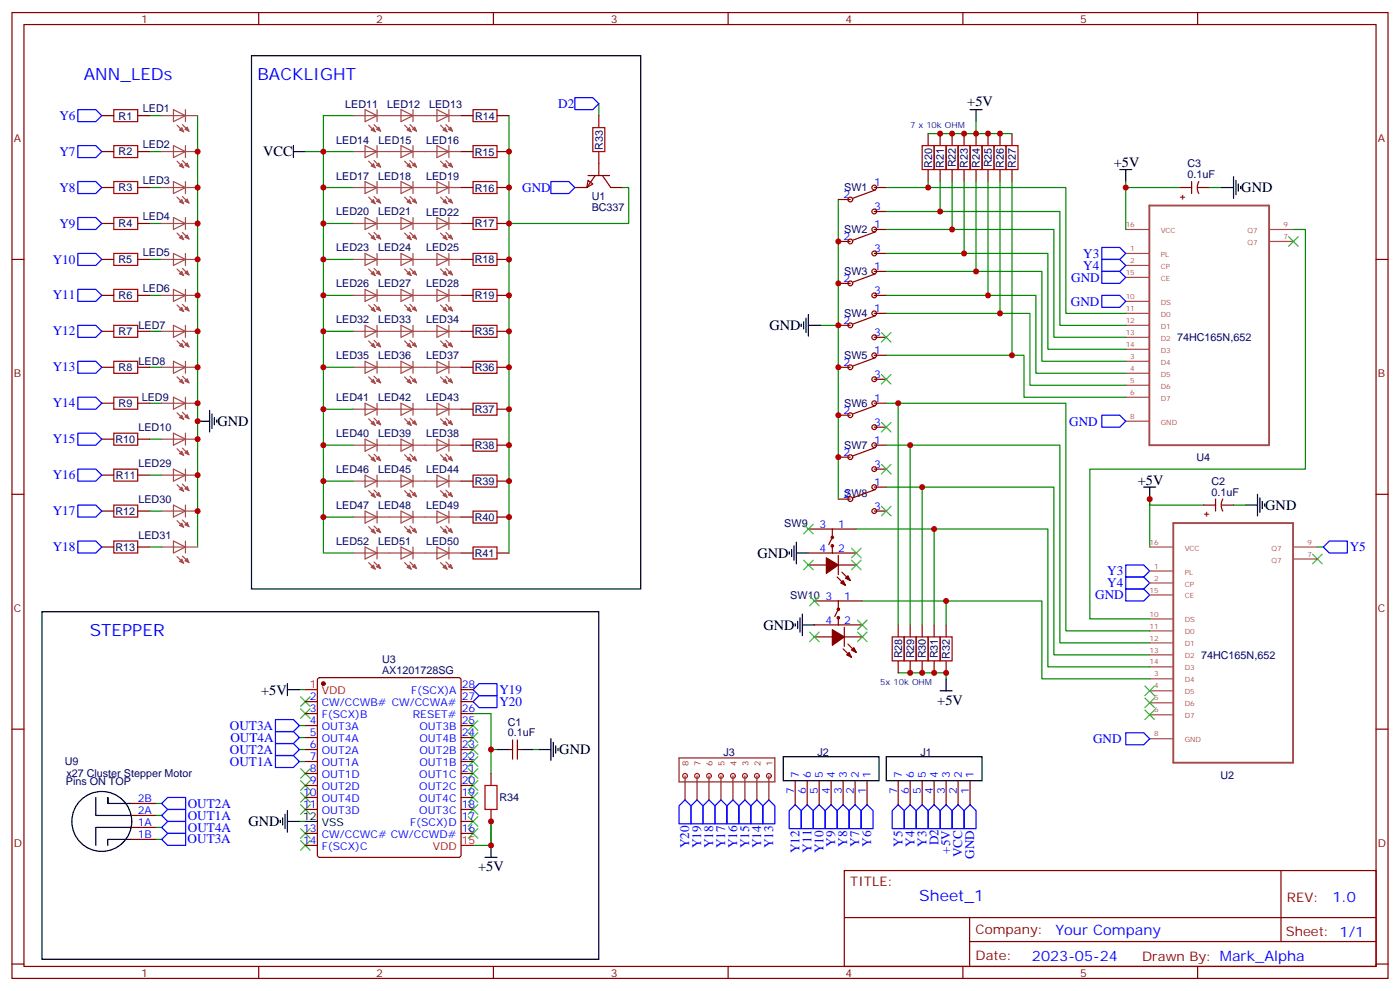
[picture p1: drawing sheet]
<svg xmlns="http://www.w3.org/2000/svg" width="412mm" height="292mm" viewBox="0 0 412 292" stroke-linecap="round" stroke-linejoin="round" font-family="sans-serif">
<g fill="none" stroke="#870000" stroke-width=".35">
<path d="M3.5 3.7h405.4v284.3h-405.4zM7.1 7.2h398.2v277.3h-398.2zM76.2 3.7v3.5M145.3 3.7v3.5M214.5 3.7v3.5M283.6 3.7v3.5M352.8 3.7v3.5M30 34h3.5M40.6 34h3.5M135.8 34h3.5M146.4 34h3.5M176.4 34v3.6"/>
<path d="M273.4 39.3v3.6M276.9 39.3v3.6M280.5 39.3v3.6M284 39.3v3.6M287.5 39.3v3.6M291 39.3v3.6M294.6 39.3v3.6M298.1 39.3v3.6M30 55.2h3.5M30 44.6h3.5M40.6 55.2h3.5M40.6 44.6h3.5"/>
<path d="M135.8 55.2h3.5M135.8 44.6h3.5M146.4 55.2h3.5M146.4 44.6h3.5M173.2 53.1l1.4 1.1-1.7 1zM173.2 51.7h6.4M175.3 51.7l-2.4 3.5h-3.6M176.4 44.6v7.1M177.4 51.7l2.5 3.5h3.5M246.9 58.7h3.6M257.5 55.2h3.6M257.9 55.9l-6.7 2.5"/>
<path d="M273.4 49.9v3.5M276.9 49.9v3.5M280.5 49.9v3.5M284 49.9v3.5M287.5 49.9v3.5M291 49.9v3.5M294.6 49.9v3.5M298.1 49.9v3.5M347.5 55.2h3.5M351 53.4v3.6M352.8 55.2h3.5M353.2 53.4l-.5 1.8 .4 1.8"/>
<path d="M3.5 76.4h3.6M30 76.4h3.5M30 65.8h3.5M40.6 76.4h3.5M40.6 65.8h3.5M135.8 76.4h3.5M135.8 65.8h3.5M146.4 76.4h3.5M146.4 65.8h3.5M246.9 71.1h3.6M257.5 79.9h3.6M257.5 74.6h3.6"/>
<path d="M257.5 67.6h3.6M257.5 62.3h3.6M257.9 68.3l-6.7 2.4M405.3 76.4h3.6M30 87h3.5M30 97.5h3.5M40.6 87h3.5M40.6 97.5h3.5M135.8 87h3.5M135.8 97.5h3.5M146.4 87h3.5M146.4 97.5h3.5"/>
<path d="M246.9 95.8h3.6M246.9 83.4h3.6M257.5 87h3.6M257.5 99.3h3.6M257.5 92.3h3.6M257.9 93l-6.7 2.4M257.9 80.6l-6.7 2.5M30 108.1h3.5M30 118.7h3.5M40.6 108.1h3.5M40.6 118.7h3.5M135.8 108.1h3.5"/>
<path d="M146.4 108.1h3.5M246.9 108.1h3.6M257.5 118.7h3.6M257.5 111.7h3.6M257.5 104.6h3.6M257.9 119.4l-6.7 2.5M257.9 105.3l-6.7 2.5M30 129.3h3.5M30 139.9h3.5M40.6 129.3h3.5M40.6 139.9h3.5M135.8 131.1h3.5"/>
<path d="M135.8 120.5h3.5M146.4 131.1h3.5M146.4 120.5h3.5M246.9 134.6h3.6M246.9 122.2h3.6M257.5 138.1h3.6M257.5 131.1h3.6M257.5 125.8h3.6M257.9 131.8l-6.7 2.4M3.5 145.5h3.6M30 150.5h3.5M40.6 150.5h3.5"/>
<path d="M135.8 141.6h3.5M135.8 152.2h3.5M146.4 141.6h3.5M146.4 152.2h3.5M238.1 155.8h14.1M245.2 155.8v2.4l-1.1 2.1M246.9 146.9h3.6M257.5 150.5h3.6M257.5 143.4h3.6M257.9 144.1l-6.7 2.5M354.5 148.7h3.6M358.1 146.9v3.6"/>
<path d="M359.8 148.7h3.6M360.2 146.9l-.5 1.8 .5 1.8M405.3 145.5h3.6M30 161h3.5M40.6 161h3.5M135.8 162.8h3.5M146.4 162.8h3.5M238.1 166.3h5.3M238.1 162.8h14.1M239.9 176.9h14.1M245.2 160.3v2.5M246.6 169.9l2.5 2.4"/>
<path d="M246.9 163.5v5.7M246.9 176.9v2.5l-1 2.1M246.9 166.3h5.3M248 168.5l2.5 2.4M93.7 199.7l.5-.2h40.9l.5 .2 .2 .5v51.5l-.2 .5-.5 .2h-40.9l-.5-.2-.2-.5v-51.5zM239.9 187.5h5.3M239.9 184h14.1M246.9 181.5v2.5M248.4 191l2.4 2.5M248.7 184.7v5.6M248.7 187.5h5.3M249.8 189.6l2.4 2.5"/>
<path d="M264.6 184v3.5M264.6 194.6v3.5M268.1 184v3.5M268.1 194.6v3.5M271.6 184v3.5M271.6 194.6v3.5M275.2 184v3.5M275.2 194.6v3.5M278.7 184v3.5M278.7 194.6v3.5M3.5 214.7h3.6M90 206.6h3.5"/>
<path d="M90 210.1h3.5M90 213.6h3.5M90 217.1h3.5M135.8 206.6h3.5M135.8 210.1h3.5M135.8 213.6h3.5M135.8 217.1h3.5M135.8 203h3.5M151 217.8v5.7M152.4 217.8v5.7M405.3 214.7h3.6M38.8 236.5h7.1"/>
<path d="M90 220.7h3.5M90 224.2h3.5M90 227.7h3.5M90 231.2h3.5M90 234.8h3.5M90 238.3h3.5M135.8 220.7h3.5M135.8 224.2h3.5M135.8 227.7h3.5M135.8 231.2h3.5M135.8 234.8h3.5M135.8 238.3h3.5"/>
<path d="M144.6 227.7v3.5M144.6 238.3v3.5M149.9 220.7h1.1M152.4 220.7h1.1M234.2 229.8v7.1M237.8 229.8v7.1M241.3 229.8v7.1M244.8 229.8v7.1M248.4 229.8v7.1M251.9 229.8v7.1M255.4 229.8v7.1M264.6 229.8v7.1"/>
<path d="M268.1 229.8v7.1M271.6 229.8v7.1M275.2 229.8v7.1M278.7 229.8v7.1M282.2 229.8v7.1M285.8 229.8v7.1M38.8 247.1h7.1M38.8 243.6h7.1M38.8 240.1h7.1M90 245.4h3.5M90 248.9h3.5M135.8 245.4h3.5"/>
<path d="M135.8 241.8h3.5M248.7 256.3h156.6v28.2h-156.6zM377.3 256.3v20.9M248.7 270.1h156.5M285.6 277.2h119.6M285.6 270.1v14.2M3.5 283.8h3.6M76.2 284.5v3.5M145.3 284.5v3.5M214.5 284.5v3.5M283.6 284.5v3.5M352.8 284.5v3.5"/>
<path d="M405.3 283.8h3.6"/>
<circle cx="250.5" cy="58.7" r=".71"/>
<circle cx="257.5" cy="55.2" r=".71"/>
<circle cx="250.5" cy="71.1" r=".71"/>
<circle cx="257.5" cy="67.6" r=".71"/>
<circle cx="257.5" cy="74.6" r=".71"/>
<circle cx="257.5" cy="79.9" r=".71"/>
<circle cx="257.5" cy="62.3" r=".71"/>
<circle cx="250.5" cy="83.4" r=".71"/>
<circle cx="250.5" cy="95.8" r=".71"/>
<circle cx="257.5" cy="87" r=".71"/>
<circle cx="257.5" cy="92.3" r=".71"/>
<circle cx="257.5" cy="99.3" r=".71"/>
<circle cx="250.5" cy="108.1" r=".71"/>
<circle cx="257.5" cy="118.7" r=".71"/>
<circle cx="257.5" cy="111.7" r=".71"/>
<circle cx="257.5" cy="104.6" r=".71"/>
<circle cx="250.5" cy="122.2" r=".71"/>
<circle cx="250.5" cy="134.6" r=".71"/>
<circle cx="257.5" cy="138.1" r=".71"/>
<circle cx="257.5" cy="131.1" r=".71"/>
<circle cx="257.5" cy="125.8" r=".71"/>
<circle cx="245.2" cy="158.2" r=".35"/>
<circle cx="250.5" cy="146.9" r=".71"/>
<circle cx="257.5" cy="150.5" r=".71"/>
<circle cx="257.5" cy="143.4" r=".71"/>
<circle cx="245.2" cy="160.7" r=".35"/>
<circle cx="246.9" cy="179.4" r=".35"/>
<circle cx="246.9" cy="181.9" r=".35"/>
</g>
<g fill="none" stroke="#00f" stroke-width=".35">
<path d="M22.9 32.3h5.3l1.8 1.7-1.8 1.8h-5.3zM169.3 28.8h5.3l1.8 1.7-1.8 1.8h-5.3zM22.9 42.9h5.3l1.8 1.7-1.8 1.8h-5.3zM22.9 53.4h5.3l1.8 1.8-1.8 1.8h-5.3zM162.3 53.4h5.3l1.7 1.8-1.7 1.8h-5.3zM22.9 64h5.3l1.8 1.8-1.8 1.8h-5.3zM22.9 74.6h5.3l1.8 1.8-1.8 1.7h-5.3zM324.6 76.4h5.2l1.8 1.7-1.8 1.8h-5.2zM324.6 72.8h5.2l1.8 1.8-1.8 1.8h-5.2zM324.6 79.9h5.2l1.8 1.8-1.8 1.7h-5.2zM22.9 85.2h5.3l1.8 1.8-1.8 1.7h-5.3zM22.9 95.8h5.3l1.8 1.7-1.8 1.8h-5.3z"/>
<path d="M324.6 87h5.2l1.8 1.7-1.8 1.8h-5.2zM22.9 106.4h5.3l1.8 1.7-1.8 1.8h-5.3zM22.9 116.9h5.3l1.8 1.8-1.8 1.8h-5.3zM22.9 127.5h5.3l1.8 1.8-1.8 1.8h-5.3zM22.9 138.1h5.3l1.8 1.8-1.8 1.7h-5.3zM324.6 122.2h5.2l1.8 1.8-1.8 1.8h-5.2zM22.9 148.7h5.3l1.8 1.8-1.8 1.7h-5.3zM22.9 159.3h5.3l1.8 1.7-1.8 1.8h-5.3zM331.6 173.4h5.3l1.8 1.8-1.8 1.7h-5.3zM331.6 166.3h5.3l1.8 1.8-1.8 1.8h-5.3zM331.6 169.9h5.3l1.8 1.7-1.8 1.8h-5.3zM389.8 161l1.8-1.7h5.3v3.5h-5.3z"/>
<path d="M81.1 218.9h5.3l1.8 1.8-1.8 1.7h-5.3zM81.1 211.8h5.3l1.8 1.8-1.8 1.8h-5.3zM81.1 215.4h5.3l1.8 1.7-1.8 1.8h-5.3zM139.3 206.6l1.8-1.8h5.3v3.5h-5.3zM139.3 203l1.8-1.7h5.3v3.5h-5.3zM331.6 215.7h5.3l1.8 1.8-1.8 1.8h-5.3zM47.6 236.5l1.8-1.7h5.3v3.5h-5.3zM81.1 222.4h5.3l1.8 1.8-1.8 1.8h-5.3zM200 237.2l1.8-1.7 1.8 1.7v5.3h-3.6zM203.6 237.2l1.7-1.7 1.8 1.7v5.3h-3.5zM207.1 237.2l1.7-1.7 1.8 1.7v5.3h-3.5zM210.6 237.2l1.8-1.7 1.7 1.7v5.3h-3.5z"/>
<path d="M214.1 237.2l1.8-1.7 1.8 1.7v5.3h-3.6zM217.7 237.2l1.7-1.7 1.8 1.7v5.3h-3.5zM221.2 237.2l1.8-1.7 1.7 1.7v5.3h-3.5zM224.7 237.2l1.8-1.7 1.7 1.7v5.3h-3.5zM232.5 238.7l1.7-1.8 1.8 1.8v5.2h-3.5zM236 238.7l1.8-1.8 1.7 1.8v5.2h-3.5zM239.5 238.7l1.8-1.8 1.8 1.8v5.2h-3.6zM243.1 238.7l1.7-1.8 1.8 1.8v5.2h-3.5zM246.6 238.7l1.8-1.8 1.7 1.8v5.2h-3.5zM250.1 238.7l1.8-1.8 1.7 1.8v5.2h-3.5zM253.6 238.7l1.8-1.8 1.8 1.8v5.2h-3.6zM262.8 238.7l1.8-1.8 1.7 1.8v5.2h-3.5z"/>
<path d="M266.3 238.7l1.8-1.8 1.8 1.8v5.2h-3.6zM269.9 238.7l1.7-1.8 1.8 1.8v5.2h-3.5zM275.2 236.9l1.7 1.8v5.2h-3.5v-5.2zM278.7 236.9l1.8 1.8v5.2h-3.6v-5.2zM282.2 236.9l1.8 1.8v5.2h-3.5v-5.2zM285.8 236.9l1.7 1.8v5.2h-3.5v-5.2zM47.6 243.6l1.8-1.8h5.3v3.6h-5.3zM47.6 240.1l1.8-1.8h5.3v3.5h-5.3zM49.4 245.4h5.3v3.5h-5.3l-1.8-1.8z"/>
</g>
<g fill="none" stroke="#008700" stroke-width=".35">
<path d="M44.1 34h3.5M58.2 34v127M104.1 34h-8.9v21.2h8.9M149.9 34v31.8h35.3v-10.6h-1.8M176.4 30.5v3.5M273.4 39.3h24.7M287.5 35.8v3.5M44.1 55.2h3.5M44.1 44.6h3.5M90 44.6h14.1M95.2 55.2v10.6h8.9M246.9 58.7v88.2"/>
<path d="M261.1 55.2h52.9v37.1h17.6M273.4 53.4v1.8M276.9 53.4v8.9M280.5 53.4v14.2M284 53.4v21.2M287.5 53.4v26.5M291 53.4v33.6M294.6 53.4v38.9M298.1 53.4v51.2M331.6 55.2h15.9M331.6 53.4v14.2M356.3 55.2h3.5"/>
<path d="M44.1 65.8h3.5M44.1 76.4h3.5M95.2 76.4v10.6h8.9M95.2 65.8v10.6h8.9M149.9 65.8v97M261.1 62.3h51.1v33.5h19.4M261.1 67.6h49.3v31.7h21.2M261.1 74.6h47.6v28.2h22.9M261.1 79.9h45.8v26.5h24.7M381 67.6h3.5v70.5h-63.5v44.1h17.7M44.1 87h3.5M44.1 97.5h3.5"/>
<path d="M95.2 87v10.5h8.9M95.2 97.5v10.6h8.9M241.7 95.8h5.2M261.1 87h44.1v22.9h26.4M261.1 92.3h42.3v21.1h28.2M44.1 118.7h3.5M44.1 108.1h3.5M95.2 108.1v12.4h8.9M261.1 118.7h52.9v67h24.7M261.1 104.6h40.5v12.3h30M264.6 118.7v65.3M44.1 129.3h3.5"/>
<path d="M44.1 139.9h3.5M95.2 120.5v10.6h8.9M95.2 131.1v10.5h8.9M261.1 131.1h51.1v58.2h26.5M268.1 131.1v52.9M44.1 150.5h3.5M95.2 141.6v10.6h8.9M95.2 152.2v10.6h8.9M252.2 155.8h56.5v40.5h30M261.1 143.4h49.3v49.4h28.3M271.6 143.4v40.6M275.2 155.8v28.2"/>
<path d="M354.5 148.7h-15.8v-1.8v14.1M363.4 148.7h3.5M44.1 161h3.5M254 176.9h52.9v22.9h31.8M278.7 176.9v7.1M388.1 161h1.7M264.6 198.1h14.1v1.7M88.2 217.1h1.8M88.2 213.6h1.8M88.2 203h1.8M139.3 210.1h5.3v17.6M45.9 236.5h1.7"/>
<path d="M88.2 220.7h1.8M88.2 224.2h1.8M144.6 220.7h1.8M157 220.7h1.7M45.9 240.1h1.7M45.9 243.6h1.7M45.9 247.1h1.7M88.2 241.8h1.8M139.3 248.9h5.3v-7.1v7.1"/>
</g>
<g fill="none" stroke="#a10000" stroke-width=".35">
<path d="M33.5 32.3h7.1v3.5h-7.1zM139.3 32.3h7.1v3.5h-7.1zM174.6 37.6h3.6v7h-3.6zM33.5 53.4h7.1v3.6h-7.1zM33.5 42.9h7.1v3.5h-7.1zM139.3 42.9h7.1v3.5h-7.1zM139.3 53.4h7.1v3.6h-7.1zM271.6 42.9h3.6v7h-3.6zM275.2 42.9h3.5v7h-3.5zM278.7 42.9h3.5v7h-3.5zM282.2 42.9h3.6v7h-3.6zM285.8 42.9h3.5v7h-3.5z"/>
<path d="M289.3 42.9h3.5v7h-3.5zM292.8 42.9h3.5v7h-3.5zM296.3 42.9h3.6v7h-3.6zM33.5 64h7.1v3.6h-7.1zM33.5 74.6h7.1v3.5h-7.1zM139.3 74.6h7.1v3.5h-7.1zM139.3 64h7.1v3.6h-7.1zM33.5 85.2h7.1v3.5h-7.1zM33.5 95.8h7.1v3.5h-7.1zM139.3 85.2h7.1v3.5h-7.1zM139.3 95.8h7.1v3.5h-7.1zM33.5 106.4h7.1v3.5h-7.1z"/>
<path d="M33.5 116.9h7.1v3.6h-7.1zM139.3 106.4h7.1v3.5h-7.1zM139.3 118.7h7.1v3.5h-7.1zM33.5 127.5h7.1v3.6h-7.1zM33.5 138.1h7.1v3.5h-7.1zM139.3 129.3h7.1v3.5h-7.1zM139.3 139.9h7.1v3.5h-7.1zM33.5 148.7h7.1v3.5h-7.1zM33.5 159.3h7.1v3.5h-7.1zM139.3 150.5h7.1v3.5h-7.1zM139.3 161h7.1v3.6h-7.1zM262.8 187.5h3.5v7.1h-3.5z"/>
<path d="M266.3 187.5h3.6v7.1h-3.6zM269.9 187.5h3.5v7.1h-3.5zM273.4 187.5h3.5v7.1h-3.5zM276.9 187.5h3.6v7.1h-3.6zM142.9 231.2h3.5v7.1h-3.5z"/>
</g>
<g fill="none" stroke="#000" stroke-width=".35">
<path d="M74.1 16.4h114.6v157h-114.6zM285.8 32.3h3.5M287.5 32.3v3.5M86.4 44.6h3.6M86.4 42.9v3.5M329.8 49.9h3.6M331.6 49.9v3.5M359.8 55.2h3.6M363.4 52v6.4M364.1 53.1v4.2M364.8 54.2v2.1M365.5 54.9v.7"/>
<path d="M236 95.4v.7M236.7 94.7v2.1M237.4 93.7v4.2M238.1 95.8h3.6M238.1 92.6v6.4M58.2 124h3.5M61.7 120.8v6.4M62.4 121.9v4.2M63.1 122.9v2.2M63.9 123.6v.8M234.6 159.6v6.4M336.9 143.4h3.5"/>
<path d="M338.7 143.4v3.5M366.9 148.7h3.5M370.4 145.5v6.4M371.1 146.6v4.2M371.8 147.6v2.2M372.5 148.3v.7M232.5 162.5v.7M233.2 161.7v2.2M233.9 160.7v4.2M234.6 162.8h3.5M12.3 180.1h164.1v102.3h-164.1zM234.2 183.6v.7"/>
<path d="M234.9 182.9v2.1M235.7 181.9v4.2M236.4 184h3.5M236.4 180.8v6.3M278.7 199.8v3.6M84.7 203h3.5M84.7 201.3v3.5M162.3 217.5v6.3M163 218.5v4.3M163.7 219.6v2.1M276.9 203.4h3.6M28.2 234.8v5.3h10.6"/>
<path d="M31.7 236.5v-1.7v1.7h7.1M84 239.7v4.2M84.7 238.7v6.3M146.4 220.7h3.5M153.5 220.7h3.5M158.7 220.7h3.6M164.4 220.3v.7M230.7 222.8h28.2v7h-28.2zM261.1 222.8h28.2v7h-28.2zM38.8 243.6h-10.6v5.3M38.8 247.1h-7.1v1.8M82.5 241.5v.7"/>
<path d="M83.3 240.8v2.1M84.7 241.8h3.5M90 241.8h3.5M142.9 252.4h3.5M144.6 248.9v3.5"/>
<circle cx="30" cy="241.8" r="8.8"/>
</g>
<g fill="none" stroke="#a64a4a" stroke-width=".35">
<path d="M47.6 34h7M51.1 32.3l3.5 1.7-3.5 1.8zM52.2 36.9l1.9 1.9M53.7 36.7l2 1.9M54.6 32.3v3.5M54.7 34h3.5M104.1 34h7M107.5 32.3l3.6 1.7-3.6 1.8zM108.6 36.9l1.9 1.9M110.2 36.7l1.9 1.9M111.1 32.3v3.5M111.2 34h10.5"/>
<path d="M118.1 32.3l3.6 1.7-3.6 1.8zM119.2 36.9l1.9 1.9M120.8 36.7l1.9 1.9M121.7 32.3v3.5M121.8 34h10.4M128.7 32.3l3.5 1.7-3.5 1.8zM129.8 36.9l1.9 1.9M131.4 36.7l1.9 1.9M132.2 32.3v3.5M132.3 34h3.5M47.6 44.6h7M47.6 55.2h7"/>
<path d="M51.1 42.9l3.5 1.7-3.5 1.8zM51.1 53.4l3.5 1.8-3.5 1.8zM52.2 47.4l1.9 2M52.2 58l1.9 2M53.7 47.3l2 1.9M53.7 57.9l2 1.9M54.6 42.9v3.5M54.6 53.4v3.6M54.7 44.6h3.5M54.7 55.2h3.5M104.1 44.6h7M104.1 55.2h7"/>
<path d="M107.5 42.9l3.6 1.7-3.6 1.8zM107.5 53.4l3.6 1.8-3.6 1.8zM108.6 58l1.9 2M108.6 47.4l1.9 2M110.2 57.9l1.9 1.9M110.2 47.3l1.9 1.9M111.1 42.9v3.5M111.1 53.4v3.6M111.2 44.6h10.5M111.2 55.2h10.5M118.1 42.9l3.6 1.7-3.6 1.8zM118.1 53.4l3.6 1.8-3.6 1.8z"/>
<path d="M119.2 47.4l1.9 2M119.2 58l1.9 2M120.8 57.9l1.9 1.9M120.8 47.3l1.9 1.9M121.7 42.9v3.5M121.7 53.4v3.6M121.8 44.6h10.4M121.8 55.2h10.4M128.7 42.9l3.5 1.7-3.5 1.8zM128.7 53.4l3.5 1.8-3.5 1.8zM129.8 47.4l1.9 2M129.8 58l1.9 2"/>
<path d="M131.4 47.3l1.9 1.9M131.4 57.9l1.9 1.9M132.2 42.9v3.5M132.2 53.4v3.6M132.3 44.6h3.5M132.3 55.2h3.5M47.6 65.8h7M47.6 76.4h7M51.1 64l3.5 1.8-3.5 1.8zM51.1 74.6l3.5 1.8-3.5 1.7zM52.2 68.6l1.9 2M52.2 79.2l1.9 1.9"/>
<path d="M53.7 68.4l2 2M53.7 79l2 2M54.6 64v3.6M54.6 74.6v3.5M54.7 65.8h3.5M54.7 76.4h3.5M104.1 65.8h7M104.1 76.4h7M107.5 64l3.6 1.8-3.6 1.8zM107.5 74.6l3.6 1.8-3.6 1.7zM108.6 79.2l1.9 1.9M108.6 68.6l1.9 2"/>
<path d="M110.2 68.4l1.9 2M110.2 79l1.9 2M111.1 64v3.6M111.1 74.6v3.5M111.2 65.8h10.5M111.2 76.4h10.5M118.1 64l3.6 1.8-3.6 1.8zM118.1 74.6l3.6 1.8-3.6 1.7zM119.2 79.2l1.9 1.9M119.2 68.6l1.9 2M120.8 79l1.9 2M120.8 68.4l1.9 2"/>
<path d="M121.7 64v3.6M121.7 74.6v3.5M121.8 65.8h10.4M121.8 76.4h10.4M128.7 64l3.5 1.8-3.5 1.8zM128.7 74.6l3.5 1.8-3.5 1.7zM129.8 79.2l1.9 1.9M129.8 68.6l1.9 2M131.4 79l1.9 2M131.4 68.4l1.9 2M132.2 64v3.6M132.2 74.6v3.5"/>
<path d="M132.3 65.8h3.5M132.3 76.4h3.5M331.6 67.6h7M331.6 74.6h7M331.6 78.1h7M374.1 67.6h6.9M374.1 71.1h6.9M47.6 97.5h7M47.6 87h7M51.1 85.2l3.5 1.8-3.5 1.7zM51.1 95.8l3.5 1.7-3.5 1.8zM52.2 89.8l1.9 1.9"/>
<path d="M53.7 89.6l2 1.9M54.6 85.2v3.5M54.6 95.8v3.5M54.7 97.5h3.5M54.7 87h3.5M104.1 97.5h7M104.1 87h7M107.5 95.8l3.6 1.7-3.6 1.8zM107.5 85.2l3.6 1.8-3.6 1.7zM108.6 89.8l1.9 1.9M110.2 89.6l1.9 1.9M111.1 85.2v3.5"/>
<path d="M111.1 95.8v3.5M111.2 97.5h10.5M111.2 87h10.5M118.1 85.2l3.6 1.8-3.6 1.7zM118.1 95.8l3.6 1.7-3.6 1.8zM119.2 89.8l1.9 1.9M120.8 89.6l1.9 1.9M121.7 85.2v3.5M121.7 95.8v3.5M121.8 97.5h10.4M121.8 87h10.4M128.7 85.2l3.5 1.8-3.5 1.7z"/>
<path d="M128.7 95.8l3.5 1.7-3.5 1.8zM129.8 89.8l1.9 1.9M131.4 89.6l1.9 1.9M132.2 85.2v3.5M132.2 95.8v3.5M132.3 97.5h3.5M132.3 87h3.5M331.6 81.7h7M331.6 88.7h7M331.6 92.3h7M331.6 95.8h7M331.6 99.3h7"/>
<path d="M47.6 118.7h7M47.6 108.1h7M51.1 106.4l3.5 1.7-3.5 1.8zM51.1 116.9l3.5 1.8-3.5 1.8zM52.2 110.9l1.9 2M52.2 100.4l1.9 1.9M53.7 110.8l2 1.9M53.7 100.2l2 1.9M54.6 106.4v3.5M54.6 116.9v3.6M54.7 118.7h3.5M54.7 108.1h3.5"/>
<path d="M104.1 108.1h7M107.5 106.4l3.6 1.7-3.6 1.8zM107.5 118.7l3.6 1.8-3.6 1.7zM108.6 100.4l1.9 1.9M108.6 110.9l1.9 2M110.2 100.2l1.9 1.9M110.2 110.8l1.9 1.9M111.1 106.4v3.5M111.1 118.7v3.5M111.2 108.1h10.5M118.1 118.7l3.6 1.8-3.6 1.7zM118.1 106.4l3.6 1.7-3.6 1.8z"/>
<path d="M119.2 100.4l1.9 1.9M119.2 110.9l1.9 2M120.8 100.2l1.9 1.9M120.8 110.8l1.9 1.9M121.7 106.4v3.5M121.7 118.7v3.5M121.8 108.1h10.4M128.7 106.4l3.5 1.7-3.5 1.8zM128.7 118.7l3.5 1.8-3.5 1.7zM129.8 100.4l1.9 1.9M129.8 110.9l1.9 2M131.4 100.2l1.9 1.9"/>
<path d="M131.4 110.8l1.9 1.9M132.2 106.4v3.5M132.2 118.7v3.5M132.3 108.1h3.5M331.6 102.8h7M331.6 106.4h7M331.6 109.9h7M331.6 113.4h7M331.6 116.9h7M47.6 129.3h7M47.6 139.9h7M51.1 127.5l3.5 1.8-3.5 1.8z"/>
<path d="M51.1 138.1l3.5 1.8-3.5 1.7zM52.2 132.1l1.9 2M52.2 121.5l1.9 2M53.7 131.9l2 2M53.7 121.4l2 1.9M54.6 127.5v3.6M54.6 138.1v3.5M54.7 129.3h3.5M54.7 139.9h3.5M104.1 131.1h7M104.1 120.5h7M107.5 129.3l3.6 1.8-3.6 1.7z"/>
<path d="M107.5 139.9l3.6 1.7-3.6 1.8zM108.6 133.9l1.9 1.9M108.6 123.3l1.9 1.9M110.2 133.7l1.9 1.9M110.2 123.1l1.9 2M111.1 129.3v3.5M111.1 139.9v3.5M111.2 131.1h10.5M111.2 120.5h10.5M118.1 139.9l3.6 1.7-3.6 1.8zM118.1 129.3l3.6 1.8-3.6 1.7zM119.2 123.3l1.9 1.9"/>
<path d="M119.2 133.9l1.9 1.9M120.8 123.1l1.9 2M120.8 133.7l1.9 1.9M121.7 129.3v3.5M121.7 139.9v3.5M121.8 131.1h10.4M121.8 120.5h10.4M128.7 129.3l3.5 1.8-3.5 1.7zM128.7 139.9l3.5 1.7-3.5 1.8zM129.8 133.9l1.9 1.9M129.8 123.3l1.9 1.9M131.4 123.1l1.9 2"/>
<path d="M131.4 133.7l1.9 1.9M132.2 129.3v3.5M132.2 139.9v3.5M132.3 131.1h3.5M132.3 120.5h3.5M331.6 124h7M47.6 150.5h7M51.1 148.7l3.5 1.8-3.5 1.7zM51.1 159.3l3.5 1.7-3.5 1.8zM52.2 142.7l1.9 1.9M52.2 153.3l1.9 1.9M53.7 142.5l2 2"/>
<path d="M53.7 153.1l2 1.9M54.6 148.7v3.5M54.6 159.3v3.5M54.7 150.5h3.5M104.1 141.6h7M104.1 152.2h7M107.5 150.5l3.6 1.7-3.6 1.8zM108.6 144.5l1.9 1.9M108.6 155l1.9 2M110.2 144.3l1.9 1.9M110.2 154.9l1.9 1.9M111.1 150.5v3.5"/>
<path d="M111.2 141.6h10.5M111.2 152.2h10.5M118.1 150.5l3.6 1.7-3.6 1.8zM119.2 144.5l1.9 1.9M119.2 155l1.9 2M120.8 144.3l1.9 1.9M120.8 154.9l1.9 1.9M121.7 150.5v3.5M121.8 141.6h10.4M121.8 152.2h10.4M128.7 150.5l3.5 1.7-3.5 1.8zM129.8 144.5l1.9 1.9"/>
<path d="M129.8 155l1.9 2M131.4 144.3l1.9 1.9M131.4 154.9l1.9 1.9M132.2 150.5v3.5M132.3 141.6h3.5M132.3 152.2h3.5M47.6 161h7M52.2 163.9l1.9 1.9M53.7 163.7l2 1.9M54.7 161h3.5M104.1 162.8h7M107.5 161l3.6 1.8-3.6 1.8z"/>
<path d="M108.6 165.6l1.9 2M110.2 165.5l1.9 1.9M111.1 161v3.6M111.2 162.8h10.5M118.1 161l3.6 1.8-3.6 1.8zM119.2 165.6l1.9 2M120.8 165.5l1.9 1.9M121.7 161v3.6M121.8 162.8h10.4M128.7 161l3.5 1.8-3.5 1.8zM129.8 165.6l1.9 2M131.4 165.5l1.9 1.9"/>
<path d="M132.2 161v3.6M132.3 162.8h3.5M338.7 161h6.9M338.7 168.1h6.9M338.7 171.6h6.9M338.7 175.2h6.9M381.1 161h7M381.1 164.6h7M338.7 182.2h6.9M338.7 185.7h6.9M338.7 189.3h6.9M338.7 192.8h6.9"/>
<path d="M338.7 196.3h6.9M338.7 199.8h6.9M338.7 203.4h6.9M338.7 206.9h6.9M338.7 210.4h6.9M338.7 217.5h6.9"/>
</g>
<g fill="#a64a4a" stroke="#a64a4a" stroke-width=".29">
<path d="M52.9 133.5l.7-.7 .5 1.3z"/>
<path d="M54.4 133.3l.8-.7 .5 1.3z"/>
<path d="M52.9 122.9l.7-.7 .5 1.3z"/>
<path d="M54.4 122.8l.8-.7 .5 1.2z"/>
<path d="M52.9 112.4l.7-.7 .5 1.2z"/>
<path d="M54.4 112.2l.8-.7 .5 1.2z"/>
<path d="M53.6 101.1l.5 1.2-1.2-.5z"/>
<path d="M54.4 101.6l.8-.7 .5 1.2z"/>
<path d="M52.9 38.3l.7-.7 .5 1.2z"/>
<path d="M54.4 38.1l.8-.7 .5 1.2z"/>
<path d="M52.9 48.9l.7-.7 .5 1.2z"/>
<path d="M54.4 48.7l.8-.7 .5 1.2z"/>
<path d="M52.9 59.4l.7-.7 .5 1.3z"/>
<path d="M55.2 58.6l.5 1.2-1.3-.5z"/>
<path d="M53.6 69.3l.5 1.3-1.2-.6z"/>
<path d="M54.4 69.8l.8-.7 .5 1.3z"/>
<path d="M52.9 80.6l.7-.7 .5 1.2z"/>
<path d="M54.4 80.4l.8-.7 .5 1.3z"/>
<path d="M52.9 91.2l.7-.7 .5 1.2z"/>
<path d="M55.2 90.3l.5 1.2-1.3-.5z"/>
<path d="M130.5 91.2l.7-.7 .5 1.2z"/>
<path d="M132.1 91l.7-.7 .5 1.2z"/>
<path d="M119.9 91.2l.7-.7 .5 1.2z"/>
<path d="M122.2 90.3l.5 1.2-1.2-.5z"/>
<path d="M109.3 91.2l.7-.7 .5 1.2z"/>
<path d="M111.6 90.3l.5 1.2-1.2-.5z"/>
<path d="M109.3 80.6l.7-.7 .5 1.2z"/>
<path d="M110.9 80.4l.7-.7 .5 1.3z"/>
<path d="M119.9 80.6l.7-.7 .5 1.2z"/>
<path d="M121.5 80.4l.7-.7 .5 1.3z"/>
<path d="M130.5 80.6l.7-.7 .5 1.2z"/>
<path d="M132.1 80.4l.7-.7 .5 1.3z"/>
<path d="M131.2 69.3l.5 1.3-1.2-.6z"/>
<path d="M132.1 69.8l.7-.7 .5 1.3z"/>
<path d="M120.6 69.3l.5 1.3-1.2-.6z"/>
<path d="M121.5 69.8l.7-.7 .5 1.3z"/>
<path d="M110 69.3l.5 1.3-1.2-.6z"/>
<path d="M110.9 69.8l.7-.7 .5 1.3z"/>
<path d="M109.3 38.3l.7-.7 .5 1.2z"/>
<path d="M110.9 38.1l.7-.7 .5 1.2z"/>
<path d="M119.9 38.3l.7-.7 .5 1.2z"/>
<path d="M121.5 38.1l.7-.7 .5 1.2z"/>
<path d="M130.5 38.3l.7-.7 .5 1.2z"/>
<path d="M132.1 38.1l.7-.7 .5 1.2z"/>
<path d="M109.3 48.9l.7-.7 .5 1.2z"/>
<path d="M110.9 48.7l.7-.7 .5 1.2z"/>
<path d="M119.9 48.9l.7-.7 .5 1.2z"/>
<path d="M121.5 48.7l.7-.7 .5 1.2z"/>
<path d="M130.5 48.9l.7-.7 .5 1.2z"/>
<path d="M132.1 48.7l.7-.7 .5 1.2z"/>
<path d="M109.3 59.4l.7-.7 .5 1.3z"/>
<path d="M111.6 58.6l.5 1.2-1.2-.5z"/>
<path d="M119.9 59.4l.7-.7 .5 1.3z"/>
<path d="M122.2 58.6l.5 1.2-1.2-.5z"/>
<path d="M130.5 59.4l.7-.7 .5 1.3z"/>
<path d="M132.1 59.3l.7-.7 .5 1.2z"/>
<path d="M52.9 144.1l.7-.7 .5 1.2z"/>
<path d="M54.4 143.9l.8-.7 .5 1.3z"/>
<path d="M53.6 154l.5 1.2-1.2-.5z"/>
<path d="M54.4 154.5l.8-.7 .5 1.2z"/>
<path d="M53.6 164.6l.5 1.2-1.2-.5z"/>
<path d="M54.4 165.1l.8-.7 .5 1.2z"/>
<path d="M110 101.1l.5 1.2-1.2-.5z"/>
<path d="M110.9 101.6l.7-.7 .5 1.2z"/>
<path d="M120.6 101.1l.5 1.2-1.2-.5z"/>
<path d="M121.5 101.6l.7-.7 .5 1.2z"/>
<path d="M131.2 101.1l.5 1.2-1.2-.5z"/>
<path d="M132.1 101.6l.7-.7 .5 1.2z"/>
<path d="M109.3 112.4l.7-.7 .5 1.2z"/>
<path d="M110.9 112.2l.7-.7 .5 1.2z"/>
<path d="M119.9 112.4l.7-.7 .5 1.2z"/>
<path d="M121.5 112.2l.7-.7 .5 1.2z"/>
<path d="M130.5 112.4l.7-.7 .5 1.2z"/>
<path d="M132.1 112.2l.7-.7 .5 1.2z"/>
<path d="M130.5 135.3l.7-.7 .5 1.2z"/>
<path d="M132.1 135.1l.7-.7 .5 1.2z"/>
<path d="M120.6 134.6l.5 1.2-1.2-.5z"/>
<path d="M121.5 135.1l.7-.7 .5 1.2z"/>
<path d="M109.3 135.3l.7-.7 .5 1.2z"/>
<path d="M110.9 135.1l.7-.7 .5 1.2z"/>
<path d="M109.3 124.7l.7-.7 .5 1.2z"/>
<path d="M110.9 124.5l.7-.7 .5 1.3z"/>
<path d="M119.9 124.7l.7-.7 .5 1.2z"/>
<path d="M121.5 124.5l.7-.7 .5 1.3z"/>
<path d="M130.5 124.7l.7-.7 .5 1.2z"/>
<path d="M132.1 124.5l.7-.7 .5 1.3z"/>
<path d="M130.5 145.9l.7-.7 .5 1.2z"/>
<path d="M132.1 145.7l.7-.7 .5 1.2z"/>
<path d="M119.9 145.9l.7-.7 .5 1.2z"/>
<path d="M121.5 145.7l.7-.7 .5 1.2z"/>
<path d="M109.3 145.9l.7-.7 .5 1.2z"/>
<path d="M110.9 145.7l.7-.7 .5 1.2z"/>
<path d="M109.3 156.5l.7-.7 .5 1.2z"/>
<path d="M110.9 156.3l.7-.7 .5 1.2z"/>
<path d="M119.9 156.5l.7-.7 .5 1.2z"/>
<path d="M121.5 156.3l.7-.7 .5 1.2z"/>
<path d="M130.5 156.5l.7-.7 .5 1.2z"/>
<path d="M132.1 156.3l.7-.7 .5 1.2z"/>
<path d="M130.5 167l.7-.7 .5 1.3z"/>
<path d="M132.1 166.9l.7-.7 .5 1.2z"/>
<path d="M119.9 167l.7-.7 .5 1.3z"/>
<path d="M121.5 166.9l.7-.7 .5 1.2z"/>
<path d="M109.3 167l.7-.7 .5 1.3z"/>
<path d="M110.9 166.9l.7-.7 .5 1.2z"/>
</g>
<g fill="#870000" stroke="#870000" stroke-width=".35">
<path d="M243.4 164.2l3.5 2.1-3.5 2.5z"/>
<path d="M247.6 171.6l.8-.7 .7 1.4z"/>
<path d="M249.1 170.2l.7-.7 .7 1.4z"/>
<path d="M245.2 185.4l3.5 2.1-3.5 2.5z"/>
<path d="M249.4 192.8l.7-.7 .7 1.4z"/>
<path d="M251.5 190.7l.7 1.4-1.4-.7z"/>
<circle cx="95.2" cy="201.3" r=".53"/>
</g>
<g fill="none" stroke="#3c3" stroke-width=".35">
<path d="M379.6 69.7l2.8 2.8M382.4 69.7l-2.8 2.8M259.6 97.9l2.9 2.8M262.5 97.9l-2.9 2.8M259.6 110.2l2.9 2.9M262.5 110.2l-2.9 2.9M259.6 124.4l2.9 2.8M259.6 136.7l2.9 2.8M262.5 124.4l-2.9 2.8M262.5 136.7l-2.9 2.8M236.7 154.3l2.8 2.9M239.5 154.3l-2.8 2.9"/>
<path d="M259.6 149l2.9 2.9M262.5 149l-2.9 2.9M236.7 164.9l2.8 2.8M238.5 175.5l2.8 2.8M239.5 164.9l-2.8 2.8M241.3 175.5l-2.8 2.8M250.8 164.9l2.8 2.8M250.8 161.4l2.8 2.8M253.6 164.9l-2.8 2.8M253.6 161.4l-2.8 2.8M386.6 163.2l2.9 2.8M389.5 163.2l-2.9 2.8"/>
<path d="M238.5 186.1l2.8 2.8M241.3 186.1l-2.8 2.8M252.6 182.6l2.8 2.8M252.6 186.1l2.8 2.8M255.4 182.6l-2.8 2.8M255.4 186.1l-2.8 2.8M88.5 208.7l2.9 2.8M88.5 205.1l2.9 2.9M91.4 208.7l-2.9 2.8M91.4 205.1l-2.9 2.9M137.9 212.2l2.9 2.8M137.9 215.7l2.9 2.8"/>
<path d="M137.9 219.3l2.9 2.8M140.8 212.2l-2.9 2.8M140.8 215.7l-2.9 2.8M140.8 219.3l-2.9 2.8M337.3 202l2.8 2.8M337.3 205.5l2.8 2.8M337.3 209l2.8 2.8M340.1 202l-2.8 2.8M340.1 205.5l-2.8 2.8M340.1 209l-2.8 2.8M88.5 236.9l2.9 2.8M88.5 233.4l2.9 2.8"/>
<path d="M88.5 229.8l2.9 2.9M88.5 226.3l2.9 2.8M91.4 236.9l-2.9 2.8M91.4 233.4l-2.9 2.8M91.4 229.8l-2.9 2.9M91.4 226.3l-2.9 2.8M137.9 222.8l2.9 2.8M137.9 226.3l2.9 2.8M137.9 229.8l2.9 2.9M137.9 233.4l2.9 2.8M137.9 236.9l2.9 2.8M140.8 222.8l-2.9 2.8"/>
<path d="M140.8 226.3l-2.9 2.8M140.8 229.8l-2.9 2.9M140.8 233.4l-2.9 2.8M140.8 236.9l-2.9 2.8M88.5 247.5l2.9 2.8M88.5 243.9l2.9 2.9M91.4 247.5l-2.9 2.8M91.4 243.9l-2.9 2.9M137.9 240.4l2.9 2.8M137.9 243.9l2.9 2.9M140.8 240.4l-2.9 2.8M140.8 243.9l-2.9 2.9"/>
</g>
<path d="M338.6 60.5h35.2v70.6h-35.2zM345.6 154h35.3v70.5h-35.3z" fill="none" stroke="#a64a4a" stroke-width=".56"/>
<path d="M90 203h3.5M135.8 248.9h3.5" fill="none" stroke="#f00" stroke-width=".35"/>
<g fill="none" stroke="#8c2424" stroke-width=".35">
<path d="M200 223.1h28.2v7.1h-28.2zM201.8 228.4v7.1M205.3 228.4v7.1M208.8 228.4v7.1M212.4 228.4v7.1M215.9 228.4v7.1M219.4 228.4v7.1M223 228.4v7.1M226.5 228.4v7.1"/>
<circle cx="201.8" cy="228.4" r=".71"/>
<circle cx="205.3" cy="228.4" r=".71"/>
<circle cx="208.8" cy="228.4" r=".71"/>
<circle cx="212.4" cy="228.4" r=".71"/>
<circle cx="215.9" cy="228.4" r=".71"/>
<circle cx="219.4" cy="228.4" r=".71"/>
<circle cx="223" cy="228.4" r=".71"/>
<circle cx="226.5" cy="228.4" r=".71"/>
</g>
<g fill="#c00">
<circle cx="58.2" cy="118.7" r=".88"/>
<circle cx="58.2" cy="108.1" r=".88"/>
<circle cx="58.2" cy="97.5" r=".88"/>
<circle cx="58.2" cy="44.6" r=".88"/>
<circle cx="58.2" cy="55.2" r=".88"/>
<circle cx="58.2" cy="65.8" r=".88"/>
<circle cx="58.2" cy="76.4" r=".88"/>
<circle cx="58.2" cy="87" r=".88"/>
<circle cx="58.2" cy="124" r=".88"/>
<circle cx="95.3" cy="76.4" r=".88"/>
<circle cx="149.9" cy="76.4" r=".88"/>
<circle cx="149.9" cy="65.8" r=".88"/>
<circle cx="95.3" cy="65.8" r=".88"/>
<circle cx="95.3" cy="55.2" r=".88"/>
<circle cx="149.9" cy="44.6" r=".88"/>
<circle cx="149.9" cy="55.2" r=".88"/>
<circle cx="95.3" cy="44.6" r=".88"/>
<circle cx="338.7" cy="146.9" r=".88"/>
<circle cx="273.4" cy="55.2" r=".88"/>
<circle cx="276.9" cy="62.3" r=".88"/>
<circle cx="280.5" cy="67.6" r=".88"/>
<circle cx="284" cy="74.6" r=".88"/>
<circle cx="287.5" cy="79.9" r=".88"/>
<circle cx="291" cy="87" r=".88"/>
<circle cx="291" cy="39.3" r=".88"/>
<circle cx="284" cy="39.3" r=".88"/>
<circle cx="280.5" cy="39.3" r=".88"/>
<circle cx="276.9" cy="39.3" r=".88"/>
<circle cx="287.5" cy="39.3" r=".88"/>
<circle cx="294.6" cy="39.3" r=".88"/>
<circle cx="331.6" cy="55.2" r=".88"/>
<circle cx="294.6" cy="92.3" r=".88"/>
<circle cx="246.9" cy="95.8" r=".88"/>
<circle cx="246.9" cy="108.1" r=".88"/>
<circle cx="246.9" cy="83.4" r=".88"/>
<circle cx="246.9" cy="71.1" r=".88"/>
<circle cx="58.2" cy="129.3" r=".88"/>
<circle cx="58.2" cy="139.9" r=".88"/>
<circle cx="58.2" cy="150.5" r=".88"/>
<circle cx="298.1" cy="104.6" r=".88"/>
<circle cx="246.9" cy="134.6" r=".88"/>
<circle cx="246.9" cy="122.2" r=".88"/>
<circle cx="264.6" cy="118.7" r=".88"/>
<circle cx="268.1" cy="131.1" r=".88"/>
<circle cx="271.6" cy="143.4" r=".88"/>
<circle cx="278.7" cy="198.1" r=".88"/>
<circle cx="268.1" cy="198.1" r=".88"/>
<circle cx="275.2" cy="198.1" r=".88"/>
<circle cx="271.6" cy="198.1" r=".88"/>
<circle cx="275.2" cy="155.8" r=".88"/>
<circle cx="278.7" cy="176.9" r=".88"/>
<circle cx="144.6" cy="241.8" r=".88"/>
<circle cx="144.6" cy="248.9" r=".88"/>
<circle cx="144.6" cy="220.7" r=".88"/>
<circle cx="149.9" cy="87" r=".88"/>
<circle cx="149.9" cy="97.5" r=".88"/>
<circle cx="95.3" cy="87" r=".88"/>
<circle cx="95.3" cy="97.5" r=".88"/>
<circle cx="149.9" cy="108.1" r=".88"/>
<circle cx="149.9" cy="120.5" r=".88"/>
<circle cx="95.3" cy="108.1" r=".88"/>
<circle cx="95.3" cy="120.5" r=".88"/>
<circle cx="149.9" cy="131.1" r=".88"/>
<circle cx="95.3" cy="131.1" r=".88"/>
<circle cx="149.9" cy="141.6" r=".88"/>
<circle cx="95.3" cy="141.6" r=".88"/>
<circle cx="95.3" cy="152.2" r=".88"/>
<circle cx="149.9" cy="152.2" r=".88"/>
</g>
<g font-size="4.9" fill="#00f">
<text x="24.7" y="23.5">ANN_LEDs</text>
<text x="75.8" y="23.5">BACKLIGHT</text>
<text x="26.5" y="187.1">STEPPER</text>
</g>
<text font-size="4.6" fill="#00f" x="270.8" y="265.3">Sheet_1</text>
<g font-size="4.2">
<text x="284.9" y="31.2">+5V</text>
<text x="77.6" y="46">VCC</text>
<text x="328.1" y="49.2">+5V</text>
<text x="365.7" y="56.6">GND</text>
<text x="226.7" y="97.2">GND</text>
<text x="64" y="125.4">GND</text>
<text x="335.1" y="142.7">+5V</text>
<text x="372.7" y="150.1">GND</text>
<text x="223.1" y="164.2">GND</text>
<text x="224.9" y="185.4">GND</text>
<text x="76.9" y="204.5">+5V</text>
<text x="276.1" y="207.7">+5V</text>
<text x="164.8" y="222.1">GND</text>
<text x="73.2" y="243.3">GND</text>
<text x="140.9" y="256.4">+5V</text>
</g>
<g font-size="4.2" fill="#00f">
<text x="392.5" y="265.6">1.0</text>
<text x="310.9" y="275.1">Your Company</text>
<text x="304" y="282.9">2023-05-24</text>
</g>
<g font-size="3.9" fill="#00f">
<text x="17.5" y="35.3">Y6</text>
<text x="164.5" y="31.8">D2</text>
<text x="17.5" y="45.8">Y7</text>
<text x="17.5" y="56.4">Y8</text>
<text x="153.8" y="56.4">GND</text>
<text x="17.5" y="67">Y9</text>
<text x="15.6" y="77.6">Y10</text>
<text x="319.1" y="75.9">Y3</text>
<text x="315.5" y="83">GND</text>
<text x="319.1" y="79.4">Y4</text>
<text x="15.6" y="88.2">Y11</text>
<text x="315.5" y="90">GND</text>
<text x="15.6" y="98.8">Y12</text>
<text x="15.6" y="109.3">Y13</text>
<text x="15.6" y="119.9">Y14</text>
<text x="314.9" y="125.3">GND</text>
<text x="15.6" y="130.5">Y15</text>
<text x="15.6" y="141.1">Y16</text>
<text x="15.6" y="151.7">Y17</text>
<text x="15.6" y="162.3">Y18</text>
<text x="397.6" y="162.3">Y5</text>
<text x="326.2" y="169.4">Y3</text>
<text x="326.2" y="172.9">Y4</text>
<text x="322.6" y="176.5">GND</text>
<text x="147.1" y="207.8">Y20</text>
<text x="147.1" y="204.3">Y19</text>
<text x="67.7" y="214.9">OUT3A</text>
<text x="67.7" y="221.9">OUT2A</text>
<text x="67.9" y="218.4">OUT4A</text>
<text x="322" y="218.8">GND</text>
<text x="67.7" y="225.4">OUT1A</text>
<text x="55.3" y="237.8">OUT2A</text>
<text x="55.3" y="241.3">OUT1A</text>
<text x="55.4" y="244.9">OUT4A</text>
<text x="55.3" y="248.3">OUT3A</text>
<text x="203" y="249.7" transform="rotate(-90 203 249.7)">Y20</text>
<text x="206.6" y="249.7" transform="rotate(-90 206.6 249.7)">Y19</text>
<text x="210.1" y="249.7" transform="rotate(-90 210.1 249.7)">Y18</text>
<text x="213.6" y="249.7" transform="rotate(-90 213.6 249.7)">Y17</text>
<text x="217.1" y="249.7" transform="rotate(-90 217.1 249.7)">Y16</text>
<text x="220.7" y="249.7" transform="rotate(-90 220.7 249.7)">Y15</text>
<text x="224.2" y="249.7" transform="rotate(-90 224.2 249.7)">Y14</text>
<text x="227.7" y="249.7" transform="rotate(-90 227.7 249.7)">Y13</text>
<text x="235.5" y="251.1" transform="rotate(-90 235.5 251.1)">Y12</text>
<text x="239" y="251" transform="rotate(-90 239 251)">Y11</text>
<text x="242.5" y="251.1" transform="rotate(-90 242.5 251.1)">Y10</text>
<text x="246.1" y="249.3" transform="rotate(-90 246.1 249.3)">Y9</text>
<text x="249.6" y="249.3" transform="rotate(-90 249.6 249.3)">Y8</text>
<text x="253.1" y="249.3" transform="rotate(-90 253.1 249.3)">Y7</text>
<text x="256.6" y="249.3" transform="rotate(-90 256.6 249.3)">Y6</text>
<text x="265.8" y="249.3" transform="rotate(-90 265.8 249.3)">Y5</text>
<text x="269.3" y="249.3" transform="rotate(-90 269.3 249.3)">Y4</text>
<text x="272.9" y="249.3" transform="rotate(-90 272.9 249.3)">Y3</text>
<text x="276.5" y="248.8" transform="rotate(-90 276.5 248.8)">D2</text>
<text x="279.9" y="251.4" transform="rotate(-90 279.9 251.4)">+5V</text>
<text x="283.4" y="252.4" transform="rotate(-90 283.4 252.4)">VCC</text>
<text x="287" y="252.8" transform="rotate(-90 287 252.8)">GND</text>
</g>
<g font-size="3.9" fill="#800">
<text x="250.5" y="260.9">TITLE:</text>
<text x="379.1" y="265.6">REV:</text>
<text x="287.4" y="275.1">Company:</text>
<text x="378.7" y="275.7">Sheet: 1/1</text>
<text x="287.4" y="282.8">Date:</text>
<text x="336.4" y="282.8">Drawn By: Mark_Alpha</text>
</g>
<g font-size="3.2" fill="#800">
<text x="41.6" y="6.7">1</text>
<text x="110.8" y="6.7">2</text>
<text x="179.9" y="6.7">3</text>
<text x="249.1" y="6.7">4</text>
<text x="318.2" y="6.7">5</text>
<text x="4.1" y="41.8">A</text>
<text x="405.9" y="41.8">A</text>
<text x="347.5" y="58.7">+</text>
<text x="4.1" y="110.9">B</text>
<text x="405.9" y="110.9">B</text>
<text x="354.5" y="152.2">+</text>
<text x="4.1" y="180.1">C</text>
<text x="405.9" y="180.1">C</text>
<text x="4.1" y="249.2">D</text>
<text x="405.9" y="249.2">D</text>
<text x="41.6" y="287.5">1</text>
<text x="110.8" y="287.5">2</text>
<text x="179.9" y="287.5">3</text>
<text x="249.1" y="287.5">4</text>
<text x="318.2" y="287.5">5</text>
</g>
<g font-size="3.2" fill="#000080">
<text x="34.9" y="35.2">R1</text>
<text x="42.1" y="33.1">LED1</text>
<text x="101.7" y="31.7">LED11</text>
<text x="114.1" y="31.7">LED12</text>
<text x="126.4" y="31.7">LED13</text>
<text x="140" y="35.2">R14</text>
<text x="34.9" y="45.8">R2</text>
<text x="42.1" y="43.7">LED2</text>
<text x="99" y="42.3">LED14</text>
<text x="111.5" y="42.3">LED15</text>
<text x="125.5" y="42.3">LED16</text>
<text x="139.9" y="45.8">R15</text>
<text x="177.5" y="44.1" transform="rotate(-90 177.5 44.1)">R33</text>
<text x="99" y="52.9">LED17</text>
<text x="111.4" y="52.9">LED18</text>
<text x="125.5" y="52.9">LED19</text>
<text x="274.6" y="49.4" transform="rotate(-90 274.6 49.4)">R20</text>
<text x="278.1" y="49.4" transform="rotate(-90 278.1 49.4)">R21</text>
<text x="281.6" y="49.3" transform="rotate(-90 281.6 49.3)">R22</text>
<text x="285.1" y="49.4" transform="rotate(-90 285.1 49.4)">R23</text>
<text x="288.6" y="49.4" transform="rotate(-90 288.6 49.4)">R24</text>
<text x="292.2" y="49.3" transform="rotate(-90 292.2 49.3)">R25</text>
<text x="295.7" y="49.4" transform="rotate(-90 295.7 49.4)">R26</text>
<text x="299.3" y="49.4" transform="rotate(-90 299.3 49.4)">R27</text>
<text x="349.8" y="52.4">0.1uF</text>
<text x="349.8" y="49.3">C3</text>
<text x="34.9" y="56.4">R3</text>
<text x="42.1" y="54.2">LED3</text>
<text x="139.9" y="56.4">R16</text>
<text x="174.3" y="58.9">U1</text>
<text x="248.7" y="56.3">SW1</text>
<text x="42.1" y="64.8">LED4</text>
<text x="99" y="63.4">LED20</text>
<text x="111.4" y="63.4">LED21</text>
<text x="125.5" y="63.4">LED22</text>
<text x="174.3" y="62">BC337</text>
<text x="34.9" y="66.9">R4</text>
<text x="139.9" y="67">R17</text>
<text x="248.7" y="68.7">SW2</text>
<text x="34.9" y="77.5">R5</text>
<text x="42.1" y="75.4">LED5</text>
<text x="99" y="74">LED23</text>
<text x="111.4" y="74">LED24</text>
<text x="125.5" y="74">LED25</text>
<text x="139.9" y="77.6">R18</text>
<text x="248.7" y="81.1">SW3</text>
<text x="34.9" y="88.1">R6</text>
<text x="42.1" y="86">LED6</text>
<text x="99" y="84.6">LED26</text>
<text x="111.4" y="84.6">LED27</text>
<text x="125.5" y="84.6">LED28</text>
<text x="139.9" y="88.1">R19</text>
<text x="99" y="95.2">LED32</text>
<text x="111.4" y="95.2">LED33</text>
<text x="125.5" y="95.2">LED34</text>
<text x="248.7" y="93.4">SW4</text>
<text x="34.9" y="98.7">R7</text>
<text x="40.8" y="97">LED7</text>
<text x="139.9" y="98.7">R35</text>
<text x="346.7" y="100.5">74HC165N,652</text>
<text x="40.8" y="107.5">LED8</text>
<text x="99" y="105.8">LED35</text>
<text x="111.4" y="105.8">LED36</text>
<text x="125.5" y="105.8">LED37</text>
<text x="248.7" y="105.8">SW5</text>
<text x="34.9" y="109.3">R8</text>
<text x="139.9" y="109.3">R36</text>
<text x="34.9" y="119.9">R9</text>
<text x="41.7" y="118.1">LED9</text>
<text x="99" y="118.1">LED41</text>
<text x="111.4" y="118.1">LED42</text>
<text x="125.5" y="118.1">LED43</text>
<text x="248.7" y="119.9">SW6</text>
<text x="139.9" y="121.6">R37</text>
<text x="34" y="130.4">R10</text>
<text x="40.8" y="126.9">LED10</text>
<text x="99" y="128.7">LED40</text>
<text x="111.4" y="128.7">LED39</text>
<text x="125.5" y="128.7">LED38</text>
<text x="40.8" y="137.5">LED29</text>
<text x="139.9" y="132.2">R38</text>
<text x="248.7" y="132.2">SW7</text>
<text x="352.4" y="135.7">U4</text>
<text x="34.1" y="141.1">R11</text>
<text x="99" y="139.3">LED46</text>
<text x="111.4" y="139.3">LED45</text>
<text x="125.5" y="139.3">LED44</text>
<text x="139.9" y="142.8">R39</text>
<text x="356.9" y="142.8">C2</text>
<text x="40.8" y="148.1">LED30</text>
<text x="99" y="149.9">LED47</text>
<text x="111.4" y="149.9">LED48</text>
<text x="125.5" y="149.9">LED49</text>
<text x="248.7" y="146.3">SW8</text>
<text x="356.9" y="145.9">0.1uF</text>
<text x="34" y="151.6">R12</text>
<text x="139.9" y="153.4">R40</text>
<text x="231" y="155.2">SW9</text>
<text x="40.8" y="158.7">LED31</text>
<text x="99" y="160.5">LED52</text>
<text x="111.4" y="160.5">LED51</text>
<text x="125.5" y="160.5">LED50</text>
<text x="34" y="162.2">R13</text>
<text x="139.9" y="164">R41</text>
<text x="232.8" y="176.3">SW10</text>
<text x="112.5" y="195.1">U3</text>
<text x="265.7" y="193.8" transform="rotate(-90 265.7 193.8)">R28</text>
<text x="269.2" y="193.8" transform="rotate(-90 269.2 193.8)">R29</text>
<text x="272.8" y="193.8" transform="rotate(-90 272.8 193.8)">R30</text>
<text x="276.3" y="193.8" transform="rotate(-90 276.3 193.8)">R31</text>
<text x="279.8" y="193.9" transform="rotate(-90 279.8 193.9)">R32</text>
<text x="353.8" y="193.9">74HC165N,652</text>
<text x="112.5" y="198.3">AX1201728SG</text>
<text x="149.6" y="213.7">C1</text>
<text x="149.6" y="216.8">0.1uF</text>
<text x="19.1" y="225.3">U9</text>
<text x="213.1" y="222.5">J3</text>
<text x="240.8" y="222.5">J2</text>
<text x="271.1" y="222.5">J1</text>
<text x="19.4" y="231.2">Pins ON TOP</text>
<text x="19.6" y="228.8">x27 Cluster Stepper Motor</text>
<text x="359.5" y="229.2">U2</text>
<text x="147.1" y="235.9">R34</text>
</g>
<g font-size="3.2" fill="#00f">
<text x="248.5" y="58.4">2</text>
<text x="257.5" y="54.9">1</text>
<text x="257.5" y="61.9">3</text>
<text x="248.5" y="70.7">2</text>
<text x="257.5" y="67.2">1</text>
<text x="257.5" y="74.3">3</text>
<text x="248.5" y="83.1">2</text>
<text x="257.5" y="79.6">1</text>
<text x="257.5" y="86.6">3</text>
<text x="248.5" y="95.4">2</text>
<text x="257.5" y="91.9">1</text>
<text x="257.5" y="99">3</text>
<text x="248.5" y="107.8">2</text>
<text x="257.5" y="104.2">1</text>
<text x="257.5" y="111.3">3</text>
<text x="257.5" y="118.4">1</text>
<text x="248.5" y="121.9">2</text>
<text x="257.5" y="125.4">3</text>
<text x="257.5" y="130.7">1</text>
<text x="248.5" y="134.2">2</text>
<text x="257.5" y="137.8">3</text>
<text x="257.5" y="143.1">1</text>
<text x="248.5" y="146.6">2</text>
<text x="241.4" y="155.4">3</text>
<text x="246.9" y="155.4">1</text>
<text x="257.5" y="150.1">3</text>
<text x="241.4" y="162.5">4</text>
<text x="246.9" y="162.5">2</text>
<text x="243.2" y="176.6">3</text>
<text x="248.7" y="176.6">1</text>
<text x="243.2" y="183.6">4</text>
<text x="248.7" y="183.6">2</text>
<text x="136" y="202.7">28</text>
<text x="91.3" y="206.2">2</text>
<text x="91.3" y="209.7">3</text>
<text x="94.8" y="208">CW/CCWB# CW/CCWA#</text>
<text x="121.1" y="204.4">F(SCX)A</text>
<text x="136" y="209.7">26</text>
<text x="136" y="206.2">27</text>
<text x="91.3" y="213.3">4</text>
<text x="94.8" y="211.5">F(SCX)B</text>
<text x="94.8" y="215">OUT3A</text>
<text x="121.6" y="211.5">RESET#</text>
<text x="123.5" y="215">OUT3B</text>
<text x="136" y="213.3">25</text>
<text x="91.3" y="216.8">5</text>
<text x="91.3" y="220.3">6</text>
<text x="94.8" y="218.5">OUT4A</text>
<text x="123.5" y="218.5">OUT4B</text>
<text x="136" y="220.3">23</text>
<text x="136" y="216.8">24</text>
<text x="91.3" y="223.8">7</text>
<text x="91.3" y="227.4">8</text>
<text x="94.8" y="222.1">OUT2A</text>
<text x="94.8" y="225.6">OUT1A</text>
<text x="123.5" y="225.6">OUT1B</text>
<text x="123.5" y="222.1">OUT2B</text>
<text x="136" y="227.4">21</text>
<text x="136" y="223.8">22</text>
<text x="91.3" y="230.9">9</text>
<text x="94.8" y="229.1">OUT1D</text>
<text x="94.8" y="232.7">OUT2D</text>
<text x="123.5" y="232.7">OUT2C</text>
<text x="123.5" y="229.1">OUT1C</text>
<text x="136" y="230.9">20</text>
<text x="233.9" y="233.6" transform="rotate(-90 233.9 233.6)">7</text>
<text x="235.3" y="229.1" transform="rotate(-90 235.3 229.1)">7</text>
<text x="237.4" y="233.6" transform="rotate(-90 237.4 233.6)">6</text>
<text x="238.8" y="229.1" transform="rotate(-90 238.8 229.1)">6</text>
<text x="240.9" y="233.6" transform="rotate(-90 240.9 233.6)">5</text>
<text x="242.4" y="229.1" transform="rotate(-90 242.4 229.1)">5</text>
<text x="244.5" y="233.6" transform="rotate(-90 244.5 233.6)">4</text>
<text x="245.9" y="229.1" transform="rotate(-90 245.9 229.1)">4</text>
<text x="248" y="233.6" transform="rotate(-90 248 233.6)">3</text>
<text x="249.4" y="229.1" transform="rotate(-90 249.4 229.1)">3</text>
<text x="251.5" y="233.6" transform="rotate(-90 251.5 233.6)">2</text>
<text x="252.9" y="229.1" transform="rotate(-90 252.9 229.1)">2</text>
<text x="255.1" y="233.6" transform="rotate(-90 255.1 233.6)">1</text>
<text x="256.5" y="229.1" transform="rotate(-90 256.5 229.1)">1</text>
<text x="264.2" y="233.6" transform="rotate(-90 264.2 233.6)">7</text>
<text x="265.6" y="229.1" transform="rotate(-90 265.6 229.1)">7</text>
<text x="267.8" y="233.6" transform="rotate(-90 267.8 233.6)">6</text>
<text x="269.2" y="229.1" transform="rotate(-90 269.2 229.1)">6</text>
<text x="271.3" y="233.6" transform="rotate(-90 271.3 233.6)">5</text>
<text x="272.7" y="229.1" transform="rotate(-90 272.7 229.1)">5</text>
<text x="274.8" y="233.6" transform="rotate(-90 274.8 233.6)">4</text>
<text x="276.2" y="229.1" transform="rotate(-90 276.2 229.1)">4</text>
<text x="278.3" y="233.6" transform="rotate(-90 278.3 233.6)">3</text>
<text x="279.8" y="229.1" transform="rotate(-90 279.8 229.1)">3</text>
<text x="281.9" y="233.6" transform="rotate(-90 281.9 233.6)">2</text>
<text x="283.3" y="229.1" transform="rotate(-90 283.3 229.1)">2</text>
<text x="285.4" y="233.6" transform="rotate(-90 285.4 233.6)">1</text>
<text x="286.8" y="229.1" transform="rotate(-90 286.8 229.1)">1</text>
<text x="40.6" y="239.7">2A</text>
<text x="40.6" y="236.2">2B</text>
<text x="89.3" y="234.4">10</text>
<text x="89.3" y="237.9">11</text>
<text x="94.8" y="236.2">OUT4D</text>
<text x="94.8" y="239.7">OUT3D</text>
<text x="123.5" y="239.7">OUT3C</text>
<text x="123.5" y="236.2">OUT4C</text>
<text x="136" y="237.9">18</text>
<text x="136" y="234.4">19</text>
<text x="40.6" y="243.2">1A</text>
<text x="89.3" y="245">13</text>
<text x="120.8" y="243.2">F(SCX)D</text>
<text x="136" y="245">16</text>
<text x="136" y="241.5">17</text>
<text x="40.6" y="246.8">1B</text>
<text x="89.3" y="248.5">14</text>
<text x="94.8" y="246.8">CW/CCWC# CW/CCWD#</text>
<text x="94.8" y="250.3">F(SCX)C</text>
</g>
<g font-size="3.2" fill="#f00">
<text x="91.3" y="202.7">1</text>
<text x="94.8" y="204.4">VDD</text>
<text x="127.5" y="250.3">VDD</text>
<text x="136" y="248.5">15</text>
</g>
<g font-size="3.2">
<text x="89.3" y="241.5">12</text>
<text x="94.8" y="243.2">VSS</text>
</g>
<g font-size="2.5" fill="#009">
<text x="268.1" y="37.6">7 x 10k OHM</text>
<text x="259.3" y="201.8">5x 10k OHM</text>
</g>
<g font-size="2.5" fill="#8d2323">
<text x="202.8" y="225.6" transform="rotate(-90 202.8 225.6)">8</text>
<text x="206.4" y="225.6" transform="rotate(-90 206.4 225.6)">7</text>
<text x="209.9" y="225.6" transform="rotate(-90 209.9 225.6)">6</text>
<text x="213.4" y="225.6" transform="rotate(-90 213.4 225.6)">5</text>
<text x="217" y="225.6" transform="rotate(-90 217 225.6)">4</text>
<text x="220.5" y="225.6" transform="rotate(-90 220.5 225.6)">3</text>
<text x="224" y="225.6" transform="rotate(-90 224 225.6)">2</text>
<text x="227.5" y="225.6" transform="rotate(-90 227.5 225.6)">1</text>
</g>
<g font-size="2.1" fill="#a54b4b">
<text x="331.6" y="66.9">16</text>
<text x="341.9" y="68.6">VCC</text>
<text x="367.5" y="68.6">Q7</text>
<text x="378.1" y="66.9">9</text>
<text x="378.1" y="70.4">7</text>
<text x="332.9" y="73.9">1</text>
<text x="332.9" y="77.4">2</text>
<text x="341.9" y="75.7">PL</text>
<text x="367.5" y="72.1">Q7</text>
<text x="331.6" y="81">15</text>
<text x="341.9" y="79.2">CP</text>
<text x="341.9" y="82.7">CE</text>
<text x="331.6" y="88">10</text>
<text x="341.9" y="89.8">DS</text>
<text x="331.6" y="91.6">11</text>
<text x="331.6" y="95.1">12</text>
<text x="341.9" y="93.3">D0</text>
<text x="331.6" y="98.6">13</text>
<text x="341.9" y="96.8">D1</text>
<text x="341.9" y="100.3">D2</text>
<text x="331.6" y="102.1">14</text>
<text x="332.9" y="105.7">3</text>
<text x="341.9" y="103.9">D3</text>
<text x="341.9" y="107.4">D4</text>
<text x="332.9" y="109.2">4</text>
<text x="332.9" y="112.7">5</text>
<text x="341.9" y="110.9">D5</text>
<text x="332.9" y="116.3">6</text>
<text x="341.9" y="114.5">D6</text>
<text x="341.9" y="118">D7</text>
<text x="332.9" y="123.3">8</text>
<text x="341.9" y="125">GND</text>
<text x="338.6" y="160.3">16</text>
<text x="385.2" y="160.3">9</text>
<text x="340" y="167.4">1</text>
<text x="349" y="162.1">VCC</text>
<text x="374.5" y="162.1">Q7</text>
<text x="374.5" y="165.6">Q7</text>
<text x="385.2" y="163.9">7</text>
<text x="340" y="170.9">2</text>
<text x="349" y="169.1">PL</text>
<text x="349" y="172.7">CP</text>
<text x="338.6" y="174.5">15</text>
<text x="349" y="176.2">CE</text>
<text x="338.6" y="181.5">10</text>
<text x="338.6" y="185">11</text>
<text x="349" y="183.3">DS</text>
<text x="338.6" y="188.6">12</text>
<text x="349" y="186.8">D0</text>
<text x="349" y="190.3">D1</text>
<text x="338.6" y="192.1">13</text>
<text x="338.6" y="195.6">14</text>
<text x="349" y="193.8">D2</text>
<text x="349" y="197.4">D3</text>
<text x="340" y="199.2">3</text>
<text x="340" y="202.7">4</text>
<text x="349" y="200.9">D4</text>
<text x="340" y="206.2">5</text>
<text x="340" y="209.7">6</text>
<text x="349" y="204.4">D5</text>
<text x="349" y="207.9">D6</text>
<text x="349" y="211.5">D7</text>
<text x="340" y="216.8">8</text>
<text x="349" y="218.5">GND</text>
</g>
</svg>
